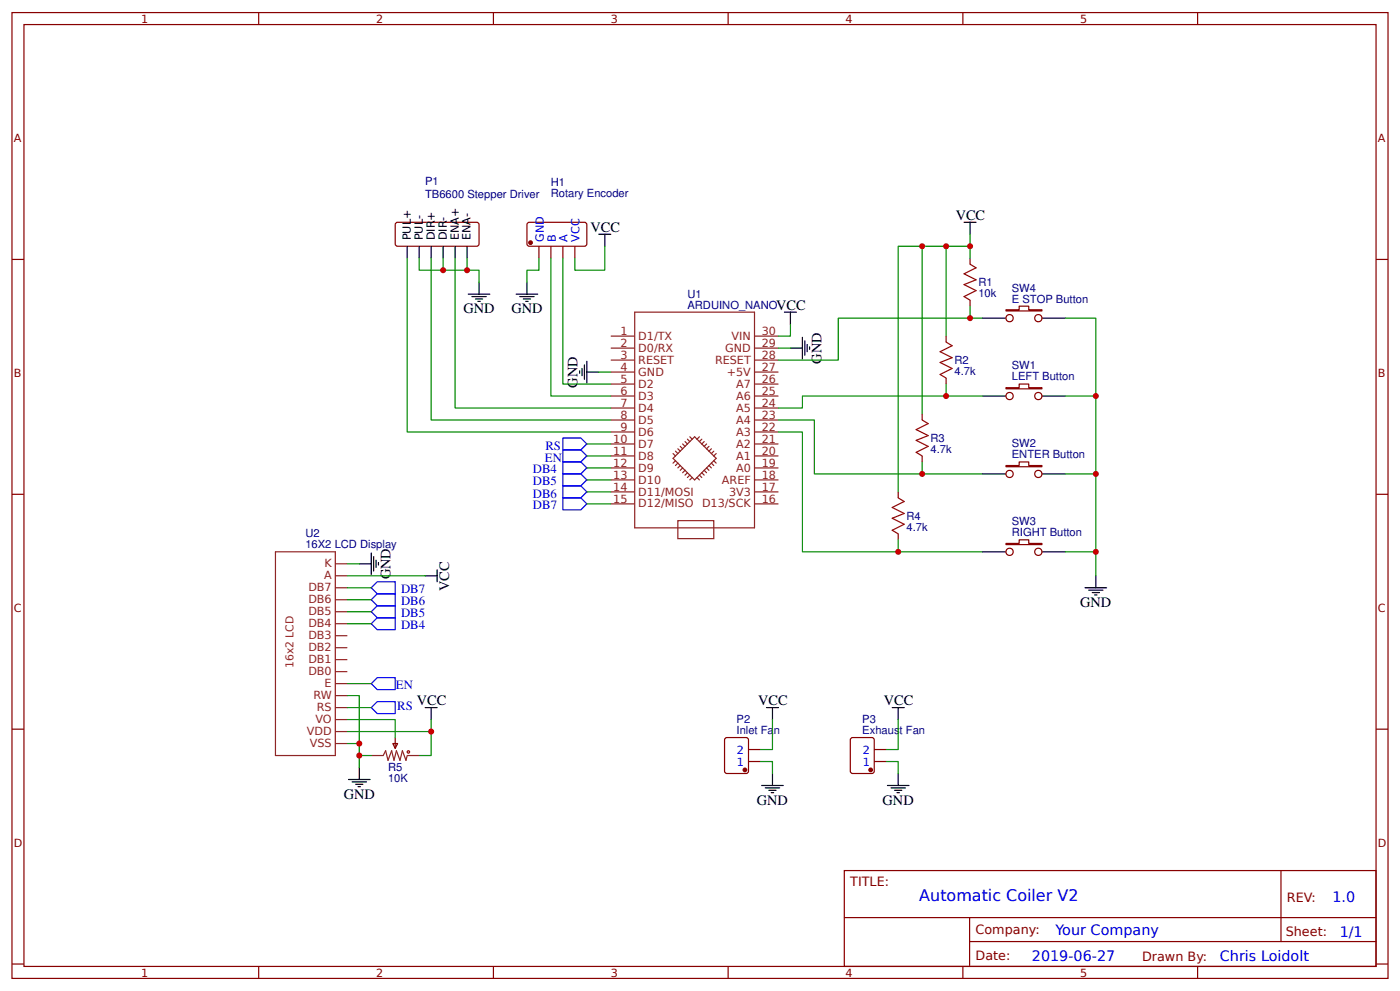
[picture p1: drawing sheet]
<svg xmlns="http://www.w3.org/2000/svg" width="309mm" height="219mm" viewBox="0 0 309 219" stroke-linecap="round" stroke-linejoin="round" font-family="sans-serif">
<g fill="none" stroke="#800" stroke-width=".26">
<path d="M2.6 2.8h304.1v213.2h-304.1zM5.3 5.4h298.7v208h-298.7zM57.1 2.8v2.6M109 2.8v2.6M160.9 2.8v2.6M212.7 2.8v2.6M264.6 2.8v2.6M2.6 57.3h2.7M87.4 49.3l.4-.2h17.5l.3 .1 .2 .4v4.2v.3l-.5 .3h-17.5l-.2-.1-.3-.5zM116.5 49.3l.4-.2 12.5 .1 .2 .4v4.5l-.5 .3-12.4-.1-.3-.5zM119.1 54.4v2.6M121.7 54.4v2.6"/>
<path d="M124.4 54.4v2.6M127 54.4v2.6M214.3 57v1.3M304 57.3h2.7M209 74.2v1.3M214.3 66.3v1.3M222.2 68.4h3v-.8h2.1v.8h2.9v.3h-8zM203.7 91.4v1.3M209 83.5v1.3M222.2 85.6h3v-.8h2.1v.8h2.9v.3h-8zM2.6 109.1h2.7M198.4 108.6v1.3"/>
<path d="M198.4 117.9v1.3M203.7 100.7v1.3M222.2 102.8h3v-.8h2.1v.8h2.9v.3h-8zM222.2 120h3v-.8h2.1v.8h2.9v.3h-8zM304 109.1h2.7M2.6 161h2.7M86.8 164.2h1l-.5 1zM87.3 162.9v2.3M160.3 162.9h4.5l.5 .2 .1 7.2-.3 .4-4.5 .1-.5-.3v-7.1zM165.4 168.1h2.6M165.4 165.5h2.6M187.9 163.1l.5-.2h4.2l.5 .2v7.2l-.2 .4-4.5 .1-.5-.3z"/>
<path d="M193.1 168.1h2.7M193.1 165.5h2.7M304 161h2.7M186.5 192.2h117.5v21.2h-117.5zM283 192.2v15.7M2.6 212.9h2.7M57.1 213.4v2.6M109 213.4v2.6M160.9 213.4v2.6M186.6 202.6h117.3M212.7 213.4v2.6M214.2 207.9h89.7"/>
<path d="M214.2 202.6v10.6M264.6 213.4v2.6M304 212.9h2.7"/>
<circle cx="223" cy="70.2" r=".8"/>
<circle cx="229.4" cy="70.2" r=".8"/>
<circle cx="223" cy="87.4" r=".8"/>
<circle cx="229.4" cy="87.4" r=".8"/>
<circle cx="223" cy="104.6" r=".8"/>
<circle cx="229.4" cy="104.6" r=".8"/>
<circle cx="223" cy="121.8" r=".8"/>
<circle cx="229.4" cy="121.8" r=".8"/>
</g>
<g fill="none" stroke="#8d2323" stroke-width=".26">
<path d="M134.9 79.5h5.3M134.9 76.9h5.3M134.9 74.2h5.3M140.2 68.9h26.5v47.6h-26.5zM166.7 79.5h5.3M166.7 76.9h5.3M166.7 74.2h5.3M134.9 98h5.3M134.9 95.4h5.3M134.9 92.7h5.3M134.9 90.1h5.3M134.9 87.4h5.3"/>
<path d="M134.9 84.8h5.3M134.9 82.2h5.3M149.2 99.6l.6 .5M149.8 99.1l.5 .5M150.3 98.6l.5 .5M150.8 98l.5 .6M151.3 97.5l.6 .5M151.9 97l.5 .5M152.4 96.4l.5 .6M154.5 96.4l-.5 .6M155 97l-.5 .5M155.6 97.5l-.6 .5"/>
<path d="M156.1 98l-.5 .6M156.6 98.6l-.5 .5M157.2 99.1l-.6 .5M157.7 99.6l-.5 .5M166.7 98h5.3M166.7 95.4h5.3M166.7 92.7h5.3M166.7 90.1h5.3M166.7 87.4h5.3M166.7 84.8h5.3M166.7 82.2h5.3M134.9 108.6h5.3"/>
<path d="M134.9 106h5.3M134.9 103.3h5.3M134.9 100.7h5.3M134.9 111.3h5.3M148.7 101.2l4.8-4.8 4.7 4.8-4.7 4.8zM148.7 100.1l.5 .6M149.2 101.7l-.5 .6M149.8 115h7.9v3.9h-7.9zM149.8 102.3l-.6 .5M150.3 102.8l-.5 .5M150.8 103.3l-.5 .5M151.3 103.8l-.5 .6"/>
<path d="M151.9 104.4l-.6 .5M152.4 104.9l-.5 .5M152.9 105.4l-.5 .6M154 105.4l.5 .6M154.5 104.9l.5 .5M155 104.4l.6 .5M155.6 103.8l.5 .6M156.1 103.3l.5 .5M156.6 102.8l.6 .5M157.2 102.3l.5 .5M157.7 101.7l.5 .6M158.2 100.1l-.5 .6"/>
<path d="M166.7 108.6h5.3M166.7 106h5.3M166.7 103.3h5.3M166.7 100.7h5.3M166.7 111.3h5.3M60.9 121.8h13.2v45h-13.2zM74.1 127.1h2.6M74.1 137.7h2.6M74.1 135.1h2.6M74.1 132.4h2.6M74.1 129.8h2.6M74.1 124.5h2.6"/>
<path d="M74.1 148.3h2.6M74.1 145.7h2.6M74.1 143h2.6M74.1 140.4h2.6M74.1 150.9h2.6M74.1 153.6h2.6M74.1 156.2h2.6M74.1 158.9h2.6M74.1 161.5h2.6M74.1 164.2h2.6M82 166.8h2.7l.5-1 .5 2.1 .8-2.1 .5 2.1 .6-2.1 .8 2.1 .5-2.1 .8 2.1 .3-1.1h2.6"/>
</g>
<g fill="none" stroke="#000" stroke-width=".26">
<path d="M90 54.4v2.6M92.6 54.4v2.6M95.2 54.4v2.6M97.9 54.4v2.6M100.5 54.4v2.6M103.2 54.4v2.6M132.3 51.7h2.6M133.6 51.7v2.7M213 49.1h2.6M214.3 49.1v2.6M103.5 65h4.7M104.2 65.5h3.2"/>
<path d="M105 66h1.6M105.6 66.5h.5M105.8 62.3v2.7M114 65h4.8M114.8 65.5h3.2M115.6 66h1.6M116.2 66.5h.5M116.4 62.3v2.7M129.6 79.8v4.7M173.3 68.9h2.6M174.6 76.9h2.7M174.6 68.9v2.7"/>
<path d="M177.3 74.5v4.7M177.8 75.3v3.1M178.3 76.1v1.6M178.9 76.6v.5M217 70.2h5.2M230.2 70.2h5.3M128.1 81.9v.5M128.6 81.4v1.5M129.1 80.6v3.1M129.6 82.2h2.7M217 87.4h5.2M230.2 87.4h5.3"/>
<path d="M217 104.6h5.2M230.2 104.6h5.3M79.4 124.5h2.6M82 122.1v4.8M82.5 122.9v3.2M83.1 123.7v1.6M83.6 124.2v.6M93.9 127.1h2.7M96.6 125.8v2.7M217 121.8h5.2M230.2 121.8h5.3M239.7 129.8h4.8"/>
<path d="M240.5 130.3h3.2M241.3 130.8h1.6M241.8 131.4h.6M242.1 127.1v2.7M93.9 156.2h2.7M95.2 156.2v2.7M169.3 156.2h2.7M170.7 156.2v2.7M197.1 156.2h2.7M198.4 156.2v2.7M77 172.1h4.8M77.8 172.6h3.2"/>
<path d="M78.6 173.2h1.6M79.1 173.7h.5M79.4 169.5v2.6M168.3 173.4h4.7M169.1 174h3.1M169.9 174.5h1.5M170.4 175h.5M170.7 170.8v2.6M196.1 173.4h4.7M196.8 174h3.2M197.6 174.5h1.6M198.2 175h.5"/>
<path d="M198.4 170.8v2.6"/>
</g>
<g fill="#800" stroke="#800" stroke-width=".26">
<circle cx="117.2" cy="53.6" r=".4"/>
<circle cx="164.6" cy="170" r=".4"/>
<circle cx="192.4" cy="170" r=".4"/>
</g>
<g fill="none" stroke="#080" stroke-width=".26">
<path d="M90 57v38.4h44.9M92.6 57v2.7h10.6M95.2 57v35.7h39.7M97.9 57v2.7M100.5 57v33.1h34.4M103.2 57v2.7h2.6v2.6M119.1 57v2.7h-2.7v2.6M121.7 57v30.4h13.2M124.4 57v27.8h10.5M133.6 54.4v5.3h-6.6v-2.7M203.7 54.4h-5.3v54.2M209 54.4h-5.3v37"/>
<path d="M214.3 54.4h-5.3v19.8M214.3 51.7v5.3M172 76.9h2.6M174.6 71.6v2.6h-2.6M214.3 67.6v2.6h2.7M214.3 70.2h-29.1v9.3h-13.2M235.5 70.2h6.6v56.9M129.6 98h5.3M132.3 82.2h2.6M172 92.7h7.9v11.9h23.8M172 95.4h5.3v26.4h21.1M209 84.8v2.6h8"/>
<path d="M209 87.4h-31.7v2.7h-5.3M235.5 87.4h6.6M129.6 100.7h5.3M129.6 111.3h5.3M129.6 108.6h5.3M129.6 106h5.3M129.6 103.3h5.3M198.4 119.2v2.6h18.6M203.7 102v2.6h13.3M235.5 104.6h6.6M76.7 124.5h2.7M76.7 127.1h17.2"/>
<path d="M76.7 129.8h5.3M76.7 132.4h5.3M76.7 135.1h5.3M76.7 137.7h5.3M235.5 121.8h6.6M76.7 158.9h10.6v4M76.7 153.6h2.7v10.6M76.7 156.2h5.3M76.7 150.9h5.3M95.2 158.9v2.6h-18.5M170.7 158.9v6.6h-2.7M198.4 158.9v6.6h-2.6"/>
<path d="M76.7 164.2h2.7v5.3M79.4 166.8h2.6M95.2 161.5v5.3h-2.6M168 168.1h2.7v2.7M195.8 168.1h2.6v2.7"/>
</g>
<g fill="none" stroke="#a00000" stroke-width=".26">
<path d="M214.3 58.3l1.3 .8-2.6 1.4 2.6 1.3-2.6 1 2.6 1.4-2.6 1.3 1.3 .8M209 75.5l1.3 .8-2.6 1.4 2.6 1.3-2.6 1 2.6 1.4-2.6 1.3 1.3 .8M203.7 92.7l1.4 .8-2.7 1.4 2.7 1.3-2.7 1 2.7 1.4-2.7 1.3 1.3 .8M198.4 109.9l1.4 .8-2.7 1.4 2.7 1.3-2.7 1 2.7 1.4-2.7 1.3 1.3 .8"/>
<circle cx="90.2" cy="166" r=".26"/>
</g>
<path d="M124.4 96.7h3.9l1.3 1.3-1.3 1.4h-3.9zM124.4 99.4h3.9l1.3 1.3-1.3 1.3h-3.9zM124.4 109.9h3.9l1.3 1.4-1.3 1.3h-3.9zM124.4 107.3h3.9l1.3 1.3-1.3 1.3h-3.9zM124.4 104.6h3.9l1.3 1.4-1.3 1.3h-3.9zM124.4 102h3.9l1.3 1.3-1.3 1.3h-3.9zM82 129.8l1.3-1.3h4v2.6h-4zM82 135.1l1.3-1.4h4v2.7h-4zM82 137.7l1.3-1.3h4v2.6h-4zM83.3 131.1h4v2.6h-4l-1.3-1.3zM82 150.9l1.3-1.3h4v2.7h-4zM83.3 154.9h4v2.7h-4l-1.3-1.4z" fill="none" stroke="#00f" stroke-width=".26"/>
<g fill="#c00">
<circle cx="79.4" cy="164.2" r=".66"/>
<circle cx="95.3" cy="161.5" r=".66"/>
<circle cx="198.4" cy="121.8" r=".66"/>
<circle cx="209" cy="87.4" r=".66"/>
<circle cx="242.1" cy="87.4" r=".66"/>
<circle cx="242.1" cy="104.6" r=".66"/>
<circle cx="242.1" cy="121.8" r=".66"/>
<circle cx="203.7" cy="54.4" r=".66"/>
<circle cx="209" cy="54.4" r=".66"/>
<circle cx="214.3" cy="54.4" r=".66"/>
<circle cx="97.9" cy="59.7" r=".66"/>
<circle cx="103.2" cy="59.7" r=".66"/>
<circle cx="203.7" cy="104.6" r=".66"/>
<circle cx="214.3" cy="70.2" r=".66"/>
<circle cx="79.4" cy="166.8" r=".66"/>
</g>
<text font-size="3.5" fill="#00f" x="203.1" y="199">Automatic Coiler V2</text>
<g font-size="3.2">
<text x="130.4" y="51.2">VCC</text>
<text x="211.1" y="48.6">VCC</text>
<text x="102.4" y="69.2">GND</text>
<text x="113" y="69.2">GND</text>
<text x="171.4" y="68.4">VCC</text>
<text x="181.5" y="80.3" transform="rotate(-90 181.5 80.3)">GND</text>
<text x="127.6" y="85.6" transform="rotate(-90 127.6 85.6)">GND</text>
<text x="86.3" y="127.9" transform="rotate(-90 86.3 127.9)">GND</text>
<text x="99.3" y="130.5" transform="rotate(-90 99.3 130.5)">VCC</text>
<text x="238.7" y="134">GND</text>
<text x="92.1" y="155.7">VCC</text>
<text x="167.5" y="155.7">VCC</text>
<text x="195.3" y="155.7">VCC</text>
<text x="75.9" y="176.4">GND</text>
<text x="167.2" y="177.7">GND</text>
<text x="195" y="177.7">GND</text>
</g>
<g font-size="3.2" fill="#00f">
<text x="294.4" y="199.2">1.0</text>
<text x="233.2" y="206.3">Your Company</text>
<text x="296" y="206.9">1/1</text>
<text x="228" y="212.2">2019-06-27</text>
<text x="269.5" y="212.1">Chris Loidolt</text>
</g>
<g font-size="2.8" fill="#00f">
<text x="120.4" y="101.9">EN</text>
<text x="120.5" y="99.4">RS</text>
<text x="117.7" y="104.5">DB4</text>
<text x="117.7" y="107.2">DB5</text>
<text x="117.7" y="109.9">DB6</text>
<text x="117.7" y="112.5">DB7</text>
<text x="88.6" y="131">DB7</text>
<text x="88.6" y="133.6">DB6</text>
<text x="88.6" y="136.3">DB5</text>
<text x="88.6" y="139">DB4</text>
<text x="87.5" y="152.1">EN</text>
<text x="87.8" y="156.8">RS</text>
</g>
<g font-size="2.8" fill="#800">
<text x="187.9" y="195.7">TITLE:</text>
<text x="284.3" y="199.2">REV:</text>
<text x="215.5" y="206.3">Company:</text>
<text x="284.1" y="206.8">Sheet:</text>
<text x="215.5" y="212.1">Date:</text>
<text x="252.3" y="212.1">Drawn By:</text>
</g>
<g font-size="2.5" fill="#800">
<text x="31.2" y="5">1</text>
<text x="83.1" y="5">2</text>
<text x="134.9" y="5">3</text>
<text x="186.8" y="5">4</text>
<text x="238.7" y="5">5</text>
<text x="3" y="31.4">A</text>
<text x="304.4" y="31.4">A</text>
<text x="3" y="83.2">B</text>
<text x="304.4" y="83.2">B</text>
<text x="3" y="135.1">C</text>
<text x="304.4" y="135.1">C</text>
<text x="3" y="186.9">D</text>
<text x="304.4" y="186.9">D</text>
<text x="31.2" y="215.6">1</text>
<text x="83.1" y="215.6">2</text>
<text x="134.9" y="215.6">3</text>
<text x="186.8" y="215.6">4</text>
<text x="238.7" y="215.6">5</text>
</g>
<g font-size="2.5" fill="#000080">
<text x="93.9" y="40.8">P1</text>
<text x="121.7" y="41">H1</text>
<text x="93.9" y="43.7">TB6600 Stepper Driver</text>
<text x="121.7" y="43.4">Rotary Encoder</text>
<text x="151.9" y="65.7">U1</text>
<text x="216.2" y="65.6">10k</text>
<text x="216.2" y="63.2">R1</text>
<text x="223.5" y="64.4">SW4</text>
<text x="151.9" y="68.1">ARDUINO_NANO</text>
<text x="223.5" y="66.8">E STOP Button</text>
<text x="210.9" y="82.7">4.7k</text>
<text x="210.9" y="80.4">R2</text>
<text x="223.5" y="81.6">SW1</text>
<text x="223.5" y="84">LEFT Button</text>
<text x="205.6" y="99.9">4.7k</text>
<text x="205.6" y="97.6">R3</text>
<text x="223.5" y="101.2">ENTER Button</text>
<text x="223.5" y="98.8">SW2</text>
<text x="67.5" y="118.6">U2</text>
<text x="200.3" y="117.1">4.7k</text>
<text x="200.3" y="114.8">R4</text>
<text x="223.5" y="118.4">RIGHT Button</text>
<text x="223.5" y="116">SW3</text>
<text x="67.5" y="121">16X2 LCD Display</text>
<text x="162.7" y="159.7">P2</text>
<text x="190.5" y="159.7">P3</text>
<text x="162.7" y="162.1">Inlet Fan</text>
<text x="190.5" y="162.1">Exhaust Fan</text>
<text x="85.7" y="172.6">10K</text>
<text x="85.7" y="170.1">R5</text>
</g>
<g font-size="2.5">
<text x="90.8" y="53" transform="rotate(-90 90.8 53)">PUL+</text>
<text x="93.4" y="53" transform="rotate(-90 93.4 53)">PUL-</text>
<text x="96" y="53" transform="rotate(-90 96 53)">DIR+</text>
<text x="98.7" y="53" transform="rotate(-90 98.7 53)">DIR-</text>
<text x="101.3" y="53" transform="rotate(-90 101.3 53)">ENA+</text>
<text x="104" y="53" transform="rotate(-90 104 53)">ENA-</text>
</g>
<g font-size="2.5" fill="#00f">
<text x="120.1" y="53.4" transform="rotate(-90 120.1 53.4)">GND</text>
<text x="122.8" y="53.4" transform="rotate(-90 122.8 53.4)">B</text>
<text x="125.4" y="53.4" transform="rotate(-90 125.4 53.4)">A</text>
<text x="128.1" y="53.4" transform="rotate(-90 128.1 53.4)">VCC</text>
<text x="162.8" y="166.6">2</text>
<text x="190.6" y="166.6">2</text>
<text x="162.8" y="169.2">1</text>
<text x="190.6" y="169.2">1</text>
</g>
<g font-size="2.5" fill="#8d2323">
<text x="137.1" y="76.6">2</text>
<text x="137.1" y="74">1</text>
<text x="141" y="77.7">D0/RX</text>
<text x="141" y="75">D1/TX</text>
<text x="160.2" y="77.7">GND</text>
<text x="161.6" y="75">VIN</text>
<text x="168.3" y="74">30</text>
<text x="168.3" y="76.6">29</text>
<text x="137.1" y="81.9">4</text>
<text x="137.1" y="79.2">3</text>
<text x="141" y="82.9">GND</text>
<text x="141" y="80.3">RESET</text>
<text x="158" y="80.3">RESET</text>
<text x="160.6" y="82.9">+5V</text>
<text x="168.3" y="79.2">28</text>
<text x="168.3" y="81.9">27</text>
<text x="137.1" y="89.8">7</text>
<text x="137.1" y="87.2">6</text>
<text x="137.1" y="84.5">5</text>
<text x="141" y="88.2">D3</text>
<text x="141" y="85.6">D2</text>
<text x="162.6" y="85.6">A7</text>
<text x="162.6" y="88.2">A6</text>
<text x="168.3" y="84.5">26</text>
<text x="168.3" y="87.2">25</text>
<text x="168.3" y="89.8">24</text>
<text x="137.1" y="95.1">9</text>
<text x="137.1" y="92.5">8</text>
<text x="141" y="93.5">D5</text>
<text x="141" y="90.9">D4</text>
<text x="162.6" y="90.9">A5</text>
<text x="162.6" y="93.5">A4</text>
<text x="168.3" y="92.5">23</text>
<text x="168.3" y="95.1">22</text>
<text x="135.5" y="100.4">11</text>
<text x="135.5" y="97.8">10</text>
<text x="141" y="101.5">D8</text>
<text x="141" y="98.8">D7</text>
<text x="141" y="96.2">D6</text>
<text x="162.6" y="96.2">A3</text>
<text x="162.6" y="98.8">A2</text>
<text x="162.6" y="101.5">A1</text>
<text x="168.3" y="97.8">21</text>
<text x="168.3" y="100.4">20</text>
<text x="135.5" y="105.7">13</text>
<text x="135.5" y="103.1">12</text>
<text x="141" y="106.8">D10</text>
<text x="141" y="104.1">D9</text>
<text x="159.5" y="106.8">AREF</text>
<text x="162.6" y="104.1">A0</text>
<text x="168.3" y="103.1">19</text>
<text x="168.3" y="105.7">18</text>
<text x="135.5" y="108.3">14</text>
<text x="135.5" y="111">15</text>
<text x="141" y="109.4">D11/MOSI</text>
<text x="141" y="112.1">D12/MISO</text>
<text x="155.1" y="112.1">D13/SCK</text>
<text x="161.1" y="109.4">3V3</text>
<text x="168.3" y="108.3">17</text>
<text x="168.3" y="111">16</text>
<text x="71.7" y="125.3">K</text>
<text x="68.1" y="130.6">DB7</text>
<text x="71.6" y="127.9">A</text>
<text x="68.1" y="135.9">DB5</text>
<text x="68.1" y="133.2">DB6</text>
<text x="68.1" y="143.8">DB2</text>
<text x="68.1" y="141.2">DB3</text>
<text x="68.1" y="138.5">DB4</text>
<text x="68.1" y="149.1">DB0</text>
<text x="68.1" y="146.4">DB1</text>
<text x="69.2" y="154.4">RW</text>
<text x="71.7" y="151.7">E</text>
<text x="69.7" y="159.7">VO</text>
<text x="70" y="157">RS</text>
<text x="67.8" y="162.3">VDD</text>
<text x="68.5" y="165">VSS</text>
</g>
<text font-size="2.4" fill="#8d2323" x="64.9" y="147.5" transform="rotate(-90 64.9 147.5)">16x2 LCD</text>
</svg>
